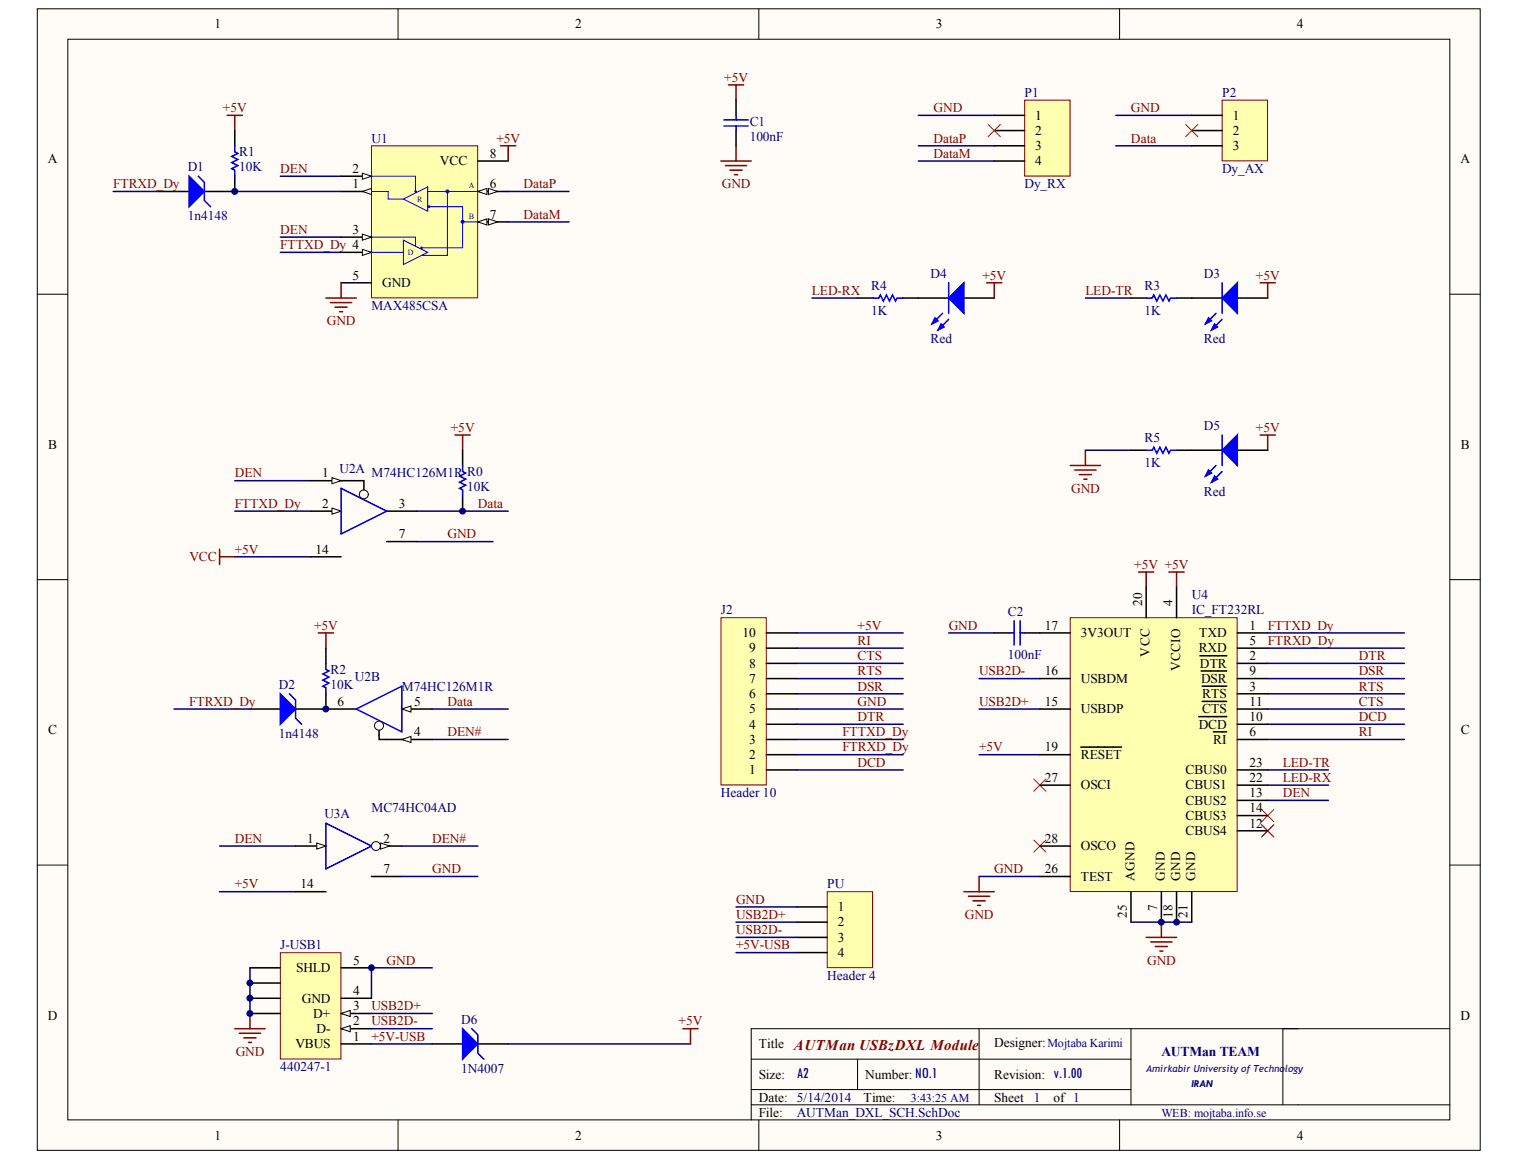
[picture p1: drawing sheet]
<svg xmlns="http://www.w3.org/2000/svg" width="269mm" height="205mm" viewBox="0 0 269 205" stroke-linecap="round" stroke-linejoin="round" font-family="sans-serif">
<g fill="#fffcf8" stroke="#000" stroke-width=".18">
<path d="M6.6 1.6h254.5v201.3h-254.5z"/>
<path d="M12 6.9h243.7v190.6h-243.7z"/>
</g>
<g fill="none" stroke="#000" stroke-width=".18">
<path d="M70.2 1.6v5.3M133.8 1.6v5.3M197.5 1.6v5.3M6.6 51.9h5.3M255.8 51.9h5.3M6.6 102.2h5.3M255.8 102.2h5.3M6.6 152.6h5.3M255.8 152.6h5.3M70.2 197.6v5.3M132.5 186.8h67M132.5 194.9h123.3"/>
<path d="M132.5 192.2h67M133.8 197.6v5.3M151.3 186.8v5.4M172.7 181.5v13.4M197.5 197.6v5.3M199.5 181.5v13.4M229 181.5h-96.5v16.1M255.8 181.5h-29.5v13.4"/>
</g>
<path d="M41.4 84.8h13.4M41.4 90.2h13.4M73.6 95.5h13.4M30.7 125.1h13.4M76.2 130.4h13.4M76.2 125.1h13.4" fill="none" stroke="#000080" stroke-width=".27"/>
<path d="M80.3 76.7h2.6M81.6 76.7v2.7" fill="none" stroke="#800000" stroke-width=".27"/>
<path d="M52.1 157.3h5.4M52.1 149.2h5.4M65.5 154.6h5.4" fill="none" stroke="#000" stroke-width=".27"/>
<path d="M55.9 148.7l1.6 .5-1.6 .6z" fill="#fffcf8" stroke="#000" stroke-width=".18"/>
<path d="M65.5 149.2h5.4" fill="none" stroke="#000" stroke-width=".27"/>
<circle cx="66.3" cy="149.2" r=".79" fill="#fffcf8" stroke="#000" stroke-width=".18"/>
<path d="M67.1 148.7l1.6 .5-1.6 .6z" fill="#fffcf8" stroke="#000" stroke-width=".18"/>
<path d="M81.6 82.1v1.1l.5 .2-1 .6 1 .5-1 .6 1 .5-1 .5 .5 .3v1.1M57.5 117v1.1l.5 .3-1.1 .5 1.1 .5-1.1 .6 1.1 .5-1.1 .5 .6 .3v1.1M51.1 122.4l1 1.1v3.2l1.1 1.1M57.5 145.2l8 4-8 4.1z" fill="none" stroke="#00f" stroke-width=".27"/>
<path d="M73.6 90.2h16M38.7 149.2h13.4M38.7 157.3h13.4M70.9 149.2h13.4M70.9 154.6h13.4" fill="none" stroke="#000080" stroke-width=".27"/>
<path d="M56.1 111.6h2.7M57.5 111.6v2.7" fill="none" stroke="#800000" stroke-width=".27"/>
<path d="M81.6 79.4v2.7M81.6 87.5v2.7M57.5 114.3v2.7M44.1 125.1h5.3M57.5 122.4v2.7h-5.4" fill="none" stroke="#000" stroke-width=".27"/>
<path d="M49.4 122.4l2.7 2.7-2.7 2.7z" fill="#00f" stroke="#00f" stroke-width=".27"/>
<path d="M65.5 25.7h18.8v26.8h-18.8z" fill="#ffffb0" stroke="#800000" stroke-width=".18"/>
<path d="M60.2 31.1h5.3" fill="none" stroke="#000" stroke-width=".27"/>
<path d="M63.9 30.5l1.6 .6-1.6 .5z" fill="#fffcf8" stroke="#000" stroke-width=".18"/>
<path d="M60.2 41.8h5.3" fill="none" stroke="#000" stroke-width=".27"/>
<path d="M63.9 41.3l1.6 .5-1.6 .6z" fill="#fffcf8" stroke="#000" stroke-width=".18"/>
<path d="M60.2 44.5h5.3" fill="none" stroke="#000" stroke-width=".27"/>
<path d="M63.9 44l1.6 .5-1.6 .5z" fill="#fffcf8" stroke="#000" stroke-width=".18"/>
<path d="M60.2 33.8h5.3M84.3 28.4h5.3" fill="none" stroke="#000" stroke-width=".27"/>
<path d="M63.9 33.8l1.6-.6v1.1z" fill="#fffcf8" stroke="#000" stroke-width=".18"/>
<path d="M84.3 33.8h5.3" fill="none" stroke="#000" stroke-width=".27"/>
<g fill="#fffcf8" stroke="#000" stroke-width=".18">
<path d="M84.3 33.8l1.6-.6v1.1z"/>
<path d="M86.2 33.2l1.6 .6-1.6 .5z"/>
</g>
<path d="M84.3 39.1h5.3" fill="none" stroke="#000" stroke-width=".27"/>
<g fill="#fffcf8" stroke="#000" stroke-width=".18">
<path d="M84.3 39.1l1.6-.5v1.1z"/>
<path d="M86.2 38.6l1.6 .5-1.6 .6z"/>
</g>
<path d="M28 33.8h5.4M41.4 23v2.7M41.4 31.1v2.7h-5.3M60.2 49.9h5.3" fill="none" stroke="#000" stroke-width=".27"/>
<g fill="none" stroke="#00f" stroke-width=".18">
<path d="M65.5 31.1h7.8v2.4M65.5 33.8h3v1.3h2.7M71.2 35.1l4.2-2.1v4.3zM75.4 33.8h8.9M76 36.5h5.6v7.2h-7M78.9 33.8v11.2h-4.5M81.6 39.1h2.7M65.5 41.8h7.8v1.6M65.5 44.5h5.7M71.2 42.4l4.2 2.1-4.2 2.2z"/>
<circle cx="73.3" cy="33.8" r=".13"/>
<circle cx="75.7" cy="36.4" r=".15"/>
<circle cx="74.4" cy="43.7" r=".14"/>
</g>
<g fill="#00f" stroke="#00f" stroke-width=".18">
<circle cx="78.9" cy="33.8" r=".25"/>
<circle cx="81.6" cy="39.1" r=".25"/>
</g>
<path d="M20 33.8h8M41.4 33.8h18.8M49.4 31.1h10.8M89.6 39.1h10.8M89.6 33.8h10.8M49.4 44.5h10.8M49.4 41.8h10.8" fill="none" stroke="#000080" stroke-width=".27"/>
<path d="M40.1 20.3h2.6M41.4 20.3v2.7M88.3 25.7h2.7M89.6 25.7v2.7M57.5 52.6h5.3M58.3 53.4h3.7M59.1 54.2h2.1M59.9 55h.5M60.2 49.9v2.7" fill="none" stroke="#800000" stroke-width=".27"/>
<path d="M35 31.1l1.1 1.1v3.2l1 1.1M41.4 25.7v1.1l.5 .3-1 .5 1 .5-1 .6 1 .5-1 .5 .5 .3v1.1" fill="none" stroke="#00f" stroke-width=".27"/>
<path d="M33.4 31.1l2.7 2.7-2.7 2.7z" fill="#00f" stroke="#00f" stroke-width=".27"/>
<path d="M215.6 17.7h8v10.7h-8z" fill="#ffffb0" stroke="#800000" stroke-width=".18"/>
<path d="M210.2 20.3h5.4M210.2 23h5.4M210.2 25.7h5.4" fill="none" stroke="#000" stroke-width=".27"/>
<path d="M196.8 20.3h13.4M196.8 25.7h13.4" fill="none" stroke="#000080" stroke-width=".27"/>
<path d="M180.7 17.7h8v13.4h-8z" fill="#ffffb0" stroke="#800000" stroke-width=".18"/>
<path d="M175.4 20.3h5.3M175.4 23h5.3M175.4 25.7h5.3M175.4 28.4h5.3M54.8 84.8h5.4" fill="none" stroke="#000" stroke-width=".27"/>
<path d="M162 20.3h13.4M162 25.7h13.4M162 28.4h13.4" fill="none" stroke="#000080" stroke-width=".27"/>
<path d="M58.6 84.3l1.6 .5-1.6 .5z" fill="#fffcf8" stroke="#000" stroke-width=".18"/>
<path d="M54.8 90.2h5.4" fill="none" stroke="#000" stroke-width=".27"/>
<path d="M58.6 89.6l1.6 .6-1.6 .5z" fill="#fffcf8" stroke="#000" stroke-width=".18"/>
<path d="M54.8 98.2h5.4M60.2 84.8h4v1.6M68.2 90.2h5.4M68.2 95.5h5.4M70.9 130.4h5.3" fill="none" stroke="#000" stroke-width=".27"/>
<path d="M60.2 86.1l8 4.1-8 4z" fill="none" stroke="#00f" stroke-width=".27"/>
<circle cx="64.2" cy="87.2" r=".79" fill="none" stroke="#000" stroke-width=".18"/>
<path d="M70.9 130.4l1.6-.5v1.1z" fill="#fffcf8" stroke="#000" stroke-width=".18"/>
<path d="M70.9 125.1h5.3" fill="none" stroke="#000" stroke-width=".27"/>
<path d="M70.9 125.1l1.6-.6v1.1z" fill="#fffcf8" stroke="#000" stroke-width=".18"/>
<path d="M57.5 125.1h5.3" fill="none" stroke="#000" stroke-width=".27"/>
<path d="M62.8 125.1l8.1-4.1v8.1z" fill="none" stroke="#00f" stroke-width=".27"/>
<circle cx="66.8" cy="128" r=".79" fill="#fffcf8" stroke="#000" stroke-width=".18"/>
<path d="M66.9 128.8v1.6h4" fill="none" stroke="#000" stroke-width=".27"/>
<path d="M41.4 98.2h13.4M167.3 111.6h8.1M172.7 119.7h10.7M172.7 125.1h10.7M172.7 133.1h10.7M223.6 135.8h10.7M172.7 154.6h10.7M223.6 141.2h10.7M199.5 162.7h10.7" fill="none" stroke="#000080" stroke-width=".27"/>
<path d="M174.3 22l2.2 2.1M176.5 22l-2.2 2.1M209.1 22l2.2 2.1M211.3 22l-2.2 2.1M182.3 137.4l2.2 2.2M184.5 137.4l-2.2 2.2M182.3 148.2l2.2 2.1M184.5 148.2l-2.2 2.1M222.5 145.5l2.2 2.1M222.5 142.8l2.2 2.1M224.7 145.5l-2.2 2.1M224.7 142.8l-2.2 2.1" fill="none" stroke="#f00" stroke-width=".18"/>
<path d="M200.8 100.9h2.7M202.2 100.9v2.7M206.2 100.9h2.7M207.5 100.9v2.7M202.2 165.3h5.3M203 166.1h3.7M203.8 167h2.1M204.6 167.8h.5M204.9 162.7v2.6" fill="none" stroke="#800000" stroke-width=".27"/>
<path d="M188.8 109h29.4v48.3h-29.4z" fill="#ffffb0" stroke="#800000" stroke-width=".18"/>
<g fill="none" stroke="#000" stroke-width=".27">
<path d="M129.8 17.7v2.6M129.8 23v2.7M199.5 52.6h2.7M207.5 52.6h8.1M218.2 52.6h5.4M199.5 79.4h2.7M207.5 79.4h8.1M218.2 79.4h5.4M175.4 111.6h2.7M180.7 111.6h8.1M183.4 119.7h5.4M202.2 103.6v5.4"/>
<path d="M207.5 103.6v5.4M211.7 115.7h4.7M211.9 118.4h4.5M218.2 114.3h5.4M218.2 119.7h5.4M218.2 111.6h5.4M218.2 117h5.4M183.4 125.1h5.4M183.4 133.1h5.4M183.4 138.5h5.4M190.7 131.8h7.1M211.4 126.4h5"/>
<path d="M212.1 123.7h4.3M212.1 121h4.3M214 129.1h2.4M218.2 130.4h5.4M218.2 127.8h5.4M218.2 125.1h5.4M218.2 138.5h5.4M218.2 135.8h5.4M218.2 122.4h5.4M183.4 154.6h5.4M183.4 149.2h5.4M199.5 157.3v5.4"/>
<path d="M204.9 157.3v5.4M207.5 157.3v5.4M210.2 157.3v5.4M218.2 146.5h5.4M218.2 141.2h5.4M218.2 143.9h5.4"/>
</g>
<g fill="none" stroke="#00f" stroke-width=".27">
<path d="M127.7 22.2h4.3M127.7 21.2h4.3M129.8 20.3v.9M129.8 22.2v.8M202.2 52.6h1l.3-.6 .5 1.1 .6-1.1 .5 1.1 .6-1.1 .5 1.1 .3-.5h1M214.5 55.3l-1.9 1.8M215.6 56.3l-1.9 1.9M215.6 49.9v5.4M202.2 79.4h1l.3-.5 .5 1.1 .6-1.1 .5 1.1 .6-1.1 .5 1.1 .3-.6h1M215.6 76.7v5.4M214.5 82.1l-1.9 1.9M215.6 83.2l-1.9 1.9"/>
<path d="M178.1 111.6h.8M178.9 109.5v4.3M179.9 109.5v4.3M179.9 111.6h.8"/>
</g>
<g fill="none" stroke="#800000" stroke-width=".27">
<path d="M128.5 15h2.7M129.8 15v2.7M127.1 28.4h5.4M128 29.2h3.7M128.8 30h2.1M129.6 30.8h.5M129.8 25.7v2.7M222.3 49.9h2.6M223.6 49.9v2.7M191.5 79.4v2.7M222.3 76.7h2.6M223.6 76.7v2.7"/>
<path d="M188.8 82.1h5.3M189.6 82.9h3.7M190.4 83.7h2.1M191.2 84.5h.5M170 157.3h5.4M170.8 158.1h3.8M171.6 158.9h2.2M172.4 159.7h.6M172.7 154.6v2.7M44.1 178.8v2.7M41.4 181.5h5.4M42.2 182.3h3.8"/>
<path d="M43 183.1h2.2M43.8 183.9h.6"/>
</g>
<path d="M191.5 52.6h8M191.5 79.4h8" fill="none" stroke="#000080" stroke-width=".27"/>
<g fill="#00f" stroke="#00f" stroke-width=".27">
<path d="M218.2 49.9v5.4l-2.6-2.7z"/>
<path d="M213.2 56.1l.5 .5-1.1 .5z"/>
<path d="M214.2 57.1l.6 .6-1.1 .5z"/>
<path d="M218.2 76.7v5.4l-2.6-2.7z"/>
<path d="M213.2 82.9l.5 .5-1.1 .6z"/>
<path d="M214.2 84l.6 .5-1.1 .6z"/>
</g>
<path d="M49.4 168.1h10.7v18.7h-10.7z" fill="#ffffb0" stroke="#800000" stroke-width=".18"/>
<path d="M60.2 184.1h5.3M60.2 181.5h5.3" fill="none" stroke="#000" stroke-width=".27"/>
<path d="M60.2 181.5l1.6-.6v1.1z" fill="#fffcf8" stroke="#000" stroke-width=".18"/>
<path d="M60.2 178.8h5.3" fill="none" stroke="#000" stroke-width=".27"/>
<path d="M60.2 178.8l1.6-.6v1.1z" fill="#fffcf8" stroke="#000" stroke-width=".18"/>
<path d="M44.1 176.1h5.3M44.1 170.7h5.3M44.1 173.4h5.3M44.1 178.8h5.3M60.2 176.1h5.3M60.2 170.7h5.3M76.2 184.1h5.4M84.3 184.1h5.3" fill="none" stroke="#000" stroke-width=".27"/>
<path d="M44.1 170.7v8.1M65.5 178.8h10.7M76.2 170.7h-10.7v5.4M65.5 181.5h10.7M65.5 184.1h10.7M89.6 184.1h32.2" fill="none" stroke="#000080" stroke-width=".27"/>
<path d="M81.6 181.5l2.7 2.6-2.7 2.7z" fill="#00f" stroke="#00f" stroke-width=".27"/>
<path d="M83.2 181.5l1.1 1v3.2l1.1 1.1" fill="none" stroke="#00f" stroke-width=".27"/>
<path d="M120.5 181.5h2.6M121.8 181.5v2.6" fill="none" stroke="#800000" stroke-width=".27"/>
<path d="M145.9 157.3h8v13.4h-8z" fill="#ffffb0" stroke="#800000" stroke-width=".18"/>
<path d="M140.5 160h5.4M140.5 162.7h5.4M140.5 165.3h5.4M140.5 168h5.4" fill="none" stroke="#000" stroke-width=".27"/>
<path d="M140.5 111.6h18.8M140.5 114.3h18.8M140.5 117h18.8M140.5 119.7h18.8M140.5 122.4h18.8M140.5 125.1h18.8M140.5 127.8h18.8M129.8 160h10.7M129.8 162.7h10.7M129.8 165.3h10.7M129.8 168h10.7" fill="none" stroke="#000080" stroke-width=".27"/>
<path d="M127.2 109h8v29.5h-8z" fill="#ffffb0" stroke="#800000" stroke-width=".18"/>
<g fill="none" stroke="#000" stroke-width=".27">
<path d="M151.3 52.6h2.6M159.3 52.6h8M170 52.6h5.4M135.2 119.7h5.3M135.2 117h5.3M135.2 114.3h5.3M135.2 111.6h5.3M135.2 135.8h5.3M135.2 133.1h5.3M135.2 130.4h5.3M135.2 127.8h5.3M135.2 125.1h5.3"/>
<path d="M135.2 122.4h5.3"/>
</g>
<g fill="none" stroke="#000080" stroke-width=".27">
<path d="M143.2 52.6h8.1M223.6 114.3h24.1M223.6 111.6h24.1M223.6 117h24.1M223.6 119.7h24.1M140.5 135.8h18.8M140.5 133.1h18.8M140.5 130.4h18.8M223.6 130.4h24.1M223.6 122.4h24.1M223.6 125.1h24.1M223.6 127.8h24.1"/>
<path d="M223.6 138.5h10.7"/>
</g>
<path d="M174 49.9h2.7M175.4 49.9v2.7M38.7 96.9v2.7M38.7 98.2h2.7" fill="none" stroke="#800000" stroke-width=".27"/>
<path d="M153.9 52.6h1.1l.3-.6 .5 1.1 .6-1.1 .5 1.1 .5-1.1 .6 1.1 .2-.5h1.1M166.3 55.3l-1.9 1.8M167.3 56.3l-1.8 1.9M167.3 49.9v5.4" fill="none" stroke="#00f" stroke-width=".27"/>
<g fill="#00f" stroke="#00f" stroke-width=".27">
<path d="M170 49.9v5.4l-2.7-2.7z"/>
<path d="M164.9 56.1l.6 .5-1.1 .5z"/>
<path d="M166 57.1l.5 .6-1 .5z"/>
</g>
<g fill="#000080" stroke="#000080" stroke-width=".18">
<circle cx="41.4" cy="33.8" r=".52"/>
<circle cx="44.1" cy="178.8" r=".52"/>
<circle cx="44.1" cy="176.1" r=".52"/>
<circle cx="44.1" cy="173.4" r=".52"/>
<circle cx="57.5" cy="125.1" r=".52"/>
<circle cx="65.5" cy="170.7" r=".52"/>
<circle cx="81.6" cy="90.2" r=".52"/>
<circle cx="204.8" cy="162.7" r=".52"/>
<circle cx="207.5" cy="162.7" r=".51"/>
</g>
<g font-size="2.8" fill="#000080">
<text x="140.5" y="190.2">A2</text>
<text x="161.4" y="190.2">NO.1</text>
<text x="185.8" y="190.2">v.1.00</text>
</g>
<g font-size="2.4">
<text x="37.8" y="5">1</text>
<text x="101.5" y="5">2</text>
<text x="165.1" y="5">3</text>
<text x="228.7" y="5">4</text>
<text x="182.6" y="21.1">1</text>
<text x="182.6" y="23.8">2</text>
<text x="217.4" y="21.1">1</text>
<text x="217.4" y="23.8">2</text>
<text x="8.5" y="28.8">A</text>
<text x="77.6" y="29.2">VCC</text>
<text x="86.4" y="27.8">8</text>
<text x="182.6" y="26.5">3</text>
<text x="182.6" y="29.2">4</text>
<text x="217.4" y="26.5">3</text>
<text x="257.6" y="28.8">A</text>
<text x="62.2" y="30.5">2</text>
<text x="62.2" y="33.2">1</text>
<text x="86.4" y="33.2">6</text>
<text x="62.2" y="41.2">3</text>
<text x="86.4" y="38.6">7</text>
<text x="62.2" y="49.3">5</text>
<text x="67.4" y="50.6">GND</text>
<text x="8.5" y="79.2">B</text>
<text x="257.7" y="79.2">B</text>
<text x="56.8" y="84.2">1</text>
<text x="56.8" y="89.6">2</text>
<text x="70.3" y="89.6">3</text>
<text x="70.3" y="94.9">7</text>
<text x="55.7" y="97.6">14</text>
<text x="131" y="112.4">10</text>
<text x="184.3" y="111.1">17</text>
<text x="190.7" y="112.4">3V3OUT</text>
<text x="211.5" y="112.4">TXD</text>
<text x="220.4" y="113.7">5</text>
<text x="220.4" y="111.1">1</text>
<text x="132.1" y="117.8">8</text>
<text x="132.1" y="115.1">9</text>
<text x="184.3" y="119.1">16</text>
<text x="211.4" y="115.1">RXD</text>
<text x="211.7" y="117.8">DTR</text>
<text x="220.4" y="119.1">9</text>
<text x="220.4" y="116.4">2</text>
<text x="59.5" y="124.5">6</text>
<text x="73" y="124.5">5</text>
<text x="132.1" y="125.8">5</text>
<text x="132.1" y="123.1">6</text>
<text x="132.1" y="120.5">7</text>
<text x="184.3" y="124.5">15</text>
<text x="190.7" y="125.8">USBDP</text>
<text x="190.7" y="120.5">USBDM</text>
<text x="211.9" y="120.5">DSR</text>
<text x="212.1" y="125.8">CTS</text>
<text x="212.1" y="123.1">RTS</text>
<text x="220.4" y="124.5">11</text>
<text x="220.4" y="121.8">3</text>
<text x="8.5" y="129.5">C</text>
<text x="73" y="129.9">4</text>
<text x="132.1" y="131.2">3</text>
<text x="132.1" y="128.5">4</text>
<text x="211.4" y="128.5">DCD</text>
<text x="214" y="131.2">RI</text>
<text x="220.4" y="129.9">6</text>
<text x="220.4" y="127.2">10</text>
<text x="257.7" y="129.5">C</text>
<text x="132.1" y="136.6">1</text>
<text x="132.1" y="133.9">2</text>
<text x="184.3" y="132.5">19</text>
<text x="184.3" y="137.9">27</text>
<text x="190.7" y="133.9">RESET</text>
<text x="209.1" y="136.6">CBUS0</text>
<text x="220.4" y="137.9">22</text>
<text x="220.4" y="135.2">23</text>
<text x="190.7" y="139.3">OSCI</text>
<text x="209.1" y="141.9">CBUS2</text>
<text x="209.1" y="139.3">CBUS1</text>
<text x="220.4" y="140.6">13</text>
<text x="220.4" y="143.3">14</text>
<text x="54.2" y="148.7">1</text>
<text x="67.7" y="148.7">2</text>
<text x="184.3" y="148.7">28</text>
<text x="190.7" y="150">OSCO</text>
<text x="209.1" y="147.3">CBUS4</text>
<text x="209.1" y="144.6">CBUS3</text>
<text x="220.4" y="146">12</text>
<text x="67.7" y="154">7</text>
<text x="184.3" y="154">26</text>
<text x="190.7" y="155.4">TEST</text>
<text x="53" y="156.7">14</text>
<text x="147.8" y="160.7">1</text>
<text x="147.8" y="163.4">2</text>
<text x="147.8" y="166.1">3</text>
<text x="52.3" y="171.5">SHLD</text>
<text x="62.3" y="170.1">5</text>
<text x="147.8" y="168.8">4</text>
<text x="8.4" y="179.9">D</text>
<text x="53.2" y="176.8">GND</text>
<text x="55.3" y="179.5">D+</text>
<text x="62.3" y="178.2">3</text>
<text x="62.3" y="175.5">4</text>
<text x="257.6" y="179.9">D</text>
<text x="52.1" y="184.9">VBUS</text>
<text x="55.9" y="182.2">D-</text>
<text x="62.3" y="183.6">1</text>
<text x="62.3" y="180.9">2</text>
<text x="133.8" y="184.9">Title AUTMan USBzDXL Module</text>
<text x="175.4" y="184.6">Designer:Mojtaba Karimi</text>
<text x="133.8" y="190.3">Size:</text>
<text x="152.6" y="190.3">Number:</text>
<text x="175.4" y="190.3">Revision:</text>
<text x="133.8" y="194.3">Date: 5/14/2014</text>
<text x="133.8" y="197">File:</text>
<text x="152.3" y="194.3">Time:</text>
<text x="175.4" y="194.3">Sheet</text>
<text x="185.8" y="194.3">of 1</text>
<text x="37.8" y="201">1</text>
<text x="101.5" y="201">2</text>
<text x="165.1" y="201">3</text>
<text x="228.7" y="201">4</text>
</g>
<g font-size="2.4" fill="#800000">
<text x="127.7" y="14.4">+5V</text>
<text x="39.3" y="19.8">+5V</text>
<text x="164.7" y="19.8">GND</text>
<text x="199.5" y="19.8">GND</text>
<text x="87.5" y="25.1">+5V</text>
<text x="164.7" y="27.8">DataM</text>
<text x="164.7" y="25.1">DataP</text>
<text x="199.5" y="25.1">Data</text>
<text x="20" y="33.2">FTRXD_Dy</text>
<text x="49.4" y="30.5">DEN</text>
<text x="92.3" y="33.2">DataP</text>
<text x="127.3" y="33.2">GND</text>
<text x="49.4" y="41.2">DEN</text>
<text x="92.3" y="38.6">DataM</text>
<text x="49.4" y="43.9">FTTXD_Dy 4</text>
<text x="143.2" y="52">LED-RX</text>
<text x="173.3" y="49.3">+5V</text>
<text x="191.5" y="52">LED-TR</text>
<text x="221.5" y="49.3">+5V</text>
<text x="57.6" y="57.4">GND</text>
<text x="79.5" y="76.2">+5V</text>
<text x="221.5" y="76.2">+5V</text>
<text x="41.4" y="84.2">DEN</text>
<text x="41.4" y="89.6">FTTXD_Dy</text>
<text x="84.3" y="89.6">Data</text>
<text x="188.9" y="86.9">GND</text>
<text x="78.9" y="94.9">GND</text>
<text x="33.4" y="99">VCC</text>
<text x="41.4" y="97.6">+5V</text>
<text x="200.1" y="100.3">+5V +5V</text>
<text x="55.4" y="111.1">+5V</text>
<text x="151.3" y="113.7">RI</text>
<text x="151.3" y="111.1">+5V</text>
<text x="167.3" y="111.1">GND</text>
<text x="223.6" y="113.7">FTRXD_Dy</text>
<text x="223.6" y="111.1">FTTXD_Dy</text>
<text x="151.3" y="119.1">RTS</text>
<text x="151.3" y="116.4">CTS</text>
<text x="172.7" y="119.1">USB2D-</text>
<text x="239.7" y="116.4">DTR</text>
<text x="239.7" y="119.1">DSR</text>
<text x="33.4" y="124.5">FTRXD_Dy</text>
<text x="78.9" y="124.5">Data</text>
<text x="151.3" y="121.8">DSR</text>
<text x="151.3" y="124.5">GND</text>
<text x="172.7" y="124.5">USB2D+</text>
<text x="239.7" y="124.5">CTS</text>
<text x="239.7" y="121.8">RTS</text>
<text x="78.9" y="129.9">DEN#</text>
<text x="148.6" y="129.9">FTTXD_Dy</text>
<text x="151.3" y="127.2">DTR</text>
<text x="239.7" y="127.2">DCD</text>
<text x="239.7" y="129.9">RI</text>
<text x="148.6" y="132.5">FTRXD_Dy</text>
<text x="151.3" y="135.2">DCD</text>
<text x="172.7" y="132.5">+5V</text>
<text x="226.3" y="135.2">LED-TR</text>
<text x="226.3" y="137.9">LED-RX</text>
<text x="226.3" y="140.6">DEN</text>
<text x="41.4" y="148.7">DEN</text>
<text x="76.2" y="148.7">DEN#</text>
<text x="76.2" y="154">GND</text>
<text x="175.4" y="154">GND</text>
<text x="41.4" y="156.7">+5V</text>
<text x="129.8" y="159.4">GND</text>
<text x="129.8" y="167.4">+5V-USB</text>
<text x="129.8" y="162.1">USB2D+</text>
<text x="129.8" y="164.8">USB2D-</text>
<text x="170.2" y="162.1">GND</text>
<text x="68.2" y="170.1">GND</text>
<text x="202.3" y="170.1">GND</text>
<text x="65.5" y="178.2">USB2D+</text>
<text x="65.5" y="180.9">USB2D-</text>
<text x="65.5" y="183.6">+5V-USB</text>
<text x="119.7" y="180.9">+5V</text>
<text x="41.6" y="186.2">GND</text>
</g>
<g font-size="2.4" fill="#000080">
<text x="180.7" y="17.1">P1</text>
<text x="215.6" y="17.1">P2</text>
<text x="132.2" y="22.2">C1</text>
<text x="42.2" y="27.6">R1</text>
<text x="65.5" y="25.1">U1</text>
<text x="132.2" y="24.9">100nF</text>
<text x="33.1" y="30.2">D1</text>
<text x="42.2" y="30.2">10K</text>
<text x="180.7" y="33.2">Dy_RX</text>
<text x="215.6" y="30.5">Dy_AX</text>
<text x="33.1" y="38.8">1n4148</text>
<text x="153.7" y="51.2">R4</text>
<text x="164.1" y="49">D4</text>
<text x="201.9" y="51.2">R3</text>
<text x="212.4" y="49">D3</text>
<text x="65.5" y="54.7">MAX485CSA</text>
<text x="153.7" y="55.5">1K</text>
<text x="201.9" y="55.5">1K</text>
<text x="164.1" y="60.6">Red</text>
<text x="212.4" y="60.6">Red</text>
<text x="212.4" y="75.9">D5</text>
<text x="59.9" y="83.4">U2A</text>
<text x="201.9" y="78">R5</text>
<text x="201.9" y="82.3">1K</text>
<text x="65.5" y="84.2">M74HC126M1R R0</text>
<text x="82.4" y="86.6">10K</text>
<text x="212.4" y="87.4">Red</text>
<text x="210.2" y="105.7">U4</text>
<text x="127.1" y="108.4">J2</text>
<text x="177.8" y="108.6">C2</text>
<text x="210.2" y="108.4">IC_FT232RL</text>
<text x="58.3" y="118.8">R2</text>
<text x="177.8" y="116.2">100nF</text>
<text x="49.2" y="121.5">D2</text>
<text x="58.3" y="121.5">10K</text>
<text x="62.6" y="120.2">U2B</text>
<text x="70.9" y="121.8">M74HC126M1R</text>
<text x="49.2" y="130.1">1n4148</text>
<text x="65.5" y="143.3">MC74HC04AD</text>
<text x="127.1" y="140.6">Header 10</text>
<text x="57.2" y="144.4">U3A</text>
<text x="145.9" y="156.7">PU</text>
<text x="49.4" y="167.4">J-USB1</text>
<text x="145.9" y="172.8">Header 4</text>
<text x="81.3" y="180.6">D6</text>
<text x="49.4" y="188.9">440247-1</text>
<text x="81.3" y="189.2">1N4007</text>
<text x="204.9" y="186.3">AUTMan TEAM</text>
<text x="140.5" y="197">AUTMan_DXL_SCH.SchDoc</text>
<text x="182.3" y="194.3">1</text>
</g>
<g font-size="2.3">
<text x="201.4" y="106.8" transform="rotate(-90 201.4 106.8)">20</text>
<text x="206.8" y="106.8" transform="rotate(-90 206.8 106.8)">4</text>
<text x="202.8" y="115.8" transform="rotate(-90 202.8 115.8)">VCC</text>
<text x="208.1" y="118.4" transform="rotate(-90 208.1 118.4)">VCCIO</text>
<text x="200.1" y="155.4" transform="rotate(-90 200.1 155.4)">AGND</text>
<text x="205.5" y="155.4" transform="rotate(-90 205.5 155.4)">GND</text>
<text x="208.1" y="155.4" transform="rotate(-90 208.1 155.4)">GND</text>
<text x="210.8" y="155.4" transform="rotate(-90 210.8 155.4)">GND</text>
<text x="198.8" y="161.9" transform="rotate(-90 198.8 161.9)">25</text>
<text x="204.1" y="160.7" transform="rotate(-90 204.1 160.7)">7</text>
<text x="206.8" y="161.9" transform="rotate(-90 206.8 161.9)">18</text>
<text x="209.5" y="161.9" transform="rotate(-90 209.5 161.9)">21</text>
</g>
<g font-size="2.1" fill="#000080">
<text x="160.6" y="194.4">3:43:25 AM</text>
<text x="204.9" y="197.1">WEB: mojtaba.info.se</text>
</g>
<text font-size="1.9" fill="#000080" x="210.2" y="191.7">IRAN</text>
<text font-size="1.7" fill="#000080" x="202.2" y="189">Amirkabir University of Technology</text>
<g font-size="1.4" fill="#000080">
<text x="73.6" y="35.6">R</text>
<text x="82.7" y="33.2">A</text>
<text x="82.7" y="38.6">B</text>
<text x="72" y="45">D</text>
</g>
</svg>
